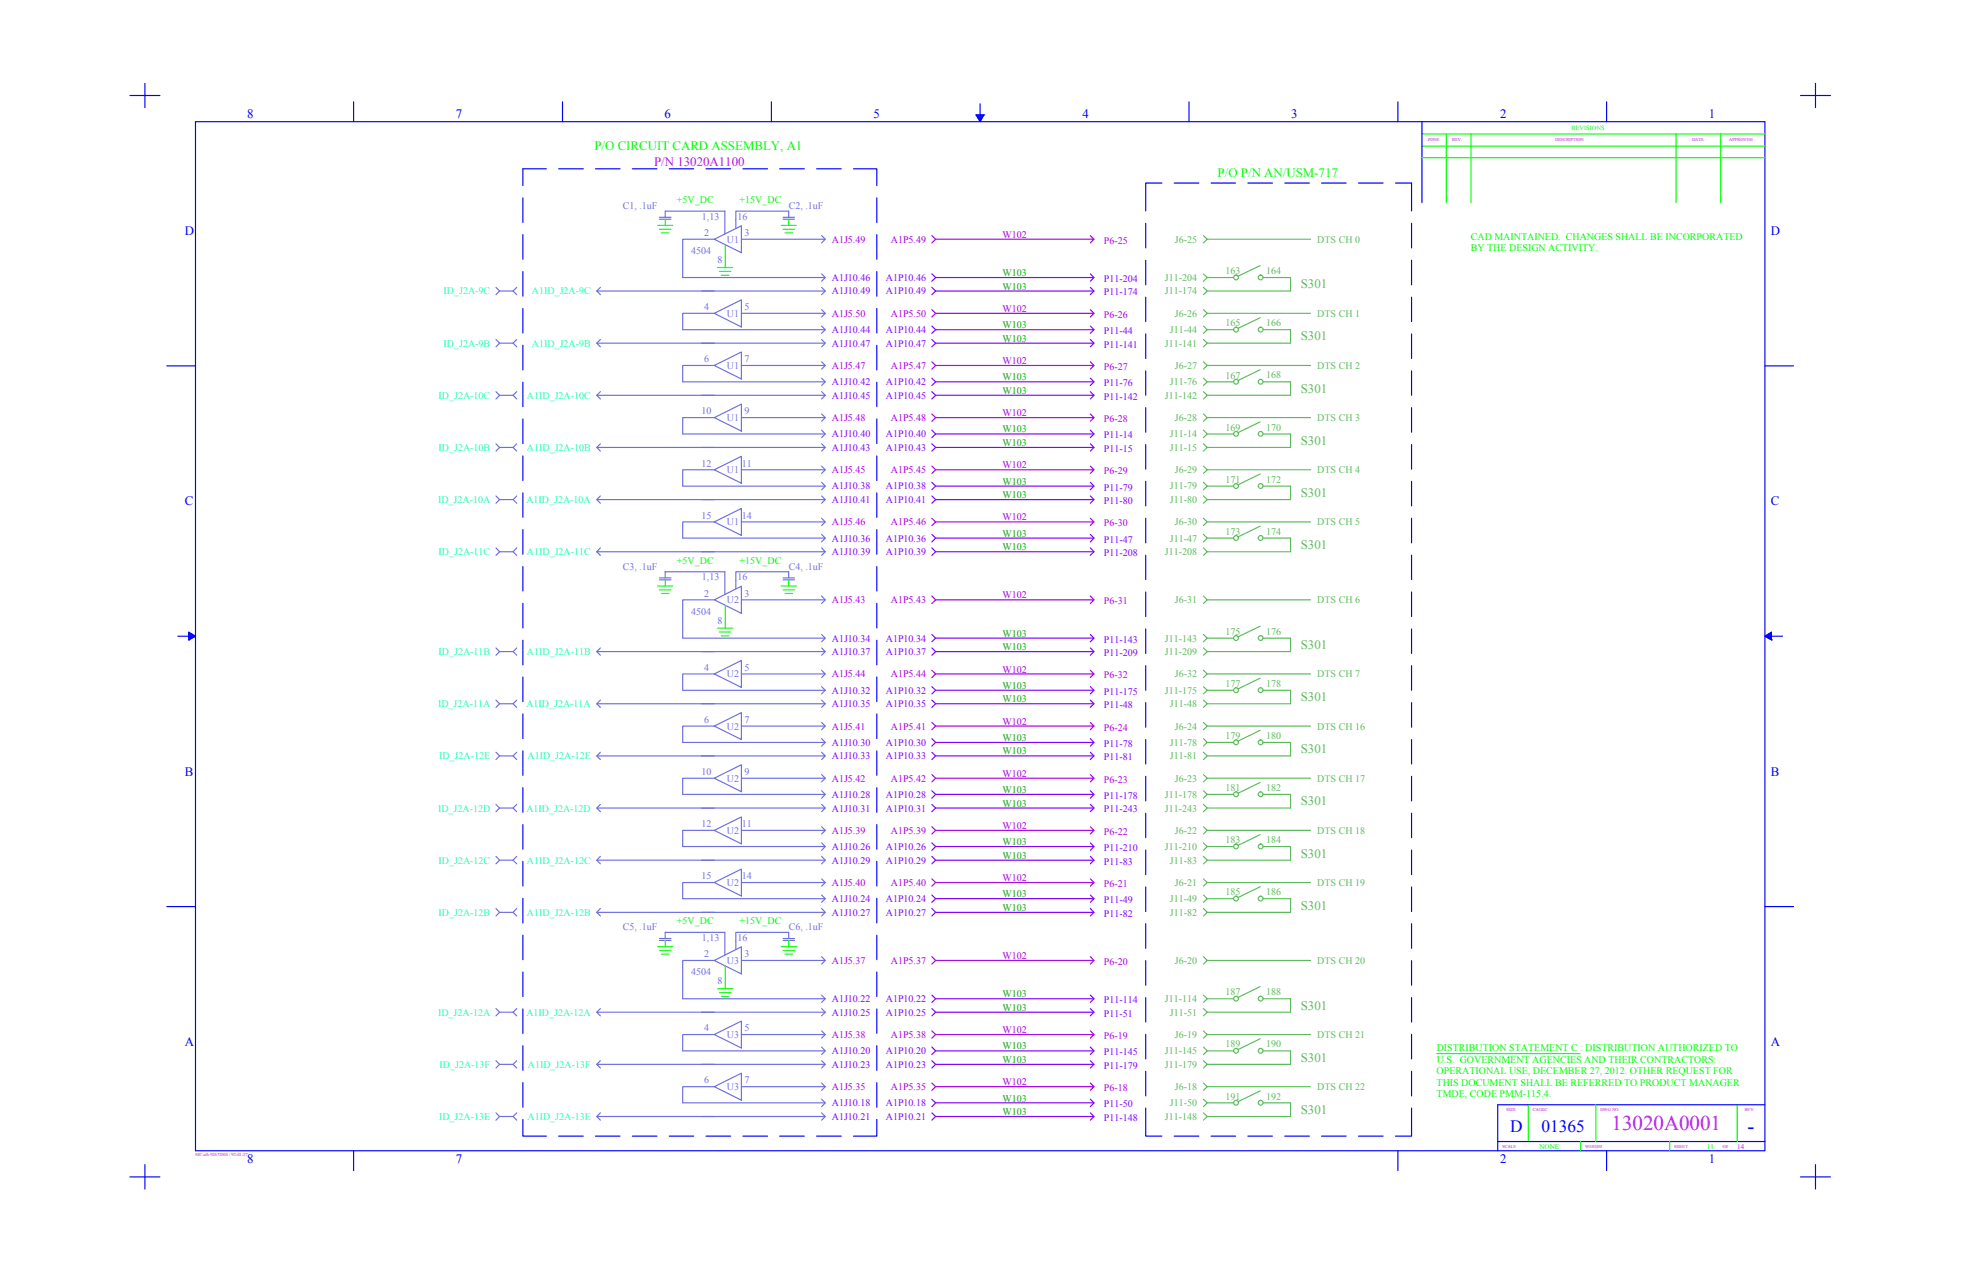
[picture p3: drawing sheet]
<svg xmlns="http://www.w3.org/2000/svg" width="432mm" height="279mm" viewBox="0 0 432 279" stroke-linecap="round" stroke-linejoin="round" font-family="sans-serif">
<!-- layer: Layout -->
<g fill="none" stroke="#00f" stroke-width=".25">
<path d="M31.9 18.3v5.4M399.6 18.3v5.4M28.6 21h6.6M43 26.8h345.4v226.4h-345.4zM77.8 22.4v4.4M123.8 22.4v4.4M169.8 22.4v4.4M214.8 25.3h1.7l-.8 1.5zM214.9 25.3l1 1.1M215.1 25.3l.9 .9M215.2 25.8l.6 .7M215.3 25.3l.8 .7"/>
<path d="M215.5 26.4l.2 .3M215.6 25.3l.6 .6M215.7 22.8v2.5M215.8 25.3l.5 .5M216 25.3l.3 .3M216.3 25.3l.1 .2M216.5 25.3h.1M261.7 22.4v4.4M307.7 22.4v4.4M312.9 26.8v17.8M353.6 22.4v4.4M396.3 21h6.6"/>
<path d="M36.7 80.5h6.3M388.4 80.5h6.3M39.1 140h2.4M41.5 139.1l1.5 .9-1.5 .8zM41.5 139.8l.7 .6M41.5 139.6l.8 .7M41.5 139.3l1 1M41.5 139.1l1.1 1.1M42.1 139.4l.7 .7M42.7 139.8l.2 .2M388.4 140l1.5-.9v1.7zM388.7 139.8l-.2 .2"/>
<path d="M389.3 139.4l-.7 .7M389.9 140h2.4M389.9 139.8l-.6 .6M389.9 139.6l-.8 .7M389.9 139.3l-1 1M389.9 139.1l-1.1 1.1M41.5 140.8h.1M41.5 140.5l.2 .2M41.5 140.3l.4 .3M41.5 140.1l.5 .4M389.9 140.8h.1M389.9 140.5l-.2 .2"/>
<path d="M389.9 140.3l-.3 .3M389.9 140.1l-.5 .4M36.7 199.4h6.3M388.4 199.4h6.3M28.6 258.9h6.6M31.9 256.2v5.4M77.8 253.2v4.3M307.7 253.2v4.3M329.6 251.1h58.8M353.6 253.2v4.3M388.4 243h-58.8v10.2M396.3 258.9h6.6"/>
<path d="M399.6 256.2v5.4"/>
</g>
<g fill="none" stroke="#0f0" stroke-width=".25">
<path d="M312.9 29.5h75.4M312.9 32.1h75.5M312.9 34.7h75.5M318.3 29.5v15.1M323.7 29.4v15.2M368.9 29.4v15.2M378.7 29.4v15.2M316.2 231.8h31.5M336.4 243v8.1M347.9 251.1v2.1M351.2 243v8.1M367.5 251.1v2.1"/>
<path d="M382.3 243v8.1"/>
</g>
<!-- layer: Asset Outline -->
<g fill="none" stroke="#00f" stroke-width=".25">
<path d="M120.2 37.1h-5.1v3.7M123 37.1h5.4M131 37.1h5.5M139.2 37.1h5.4M147.3 37.1h5.4M155.4 37.1h5.4M163.5 37.1h5.4M171.6 37.1h5.4M179.7 37.1h5.4M187.8 37.1h5.2v3.7M115.1 43.5v5.5M115.1 51.6v5.4"/>
<path d="M115.1 59.7v5.5M193 43.5v5.5M193 51.6v5.4M193 59.7v5.5M252.2 49.1v5.4M252.2 57.2v5.5M255.7 40.3h-3.5v6.1M258.4 40.3h5.4M266.5 40.3h5.4M274.6 40.3h5.4M282.8 40.3h5.4M290.8 40.3h5.5"/>
<path d="M299 40.3h5.4M307.1 40.3h3.6v6.1M310.7 49.1v5.4M310.7 57.2v5.5M115.1 67.9v5.4M115.1 76v5.4M193 67.9v5.4M193 76v5.4M252.2 65.4v5.4M252.2 73.5v5.4M310.7 65.4v5.4M310.7 73.5v5.4"/>
<path d="M115.1 84.1v5.4M115.1 92.2v5.4M193 84.1v5.4M193 92.2v5.4M252.2 81.6v5.4M252.2 89.7v5.4M252.2 97.8v5.4M310.7 81.6v5.4M310.7 89.7v5.4M310.7 97.8v5.4M115.1 100.3v5.4M115.1 108.4v5.4"/>
<path d="M115.1 116.5v5.4M193 100.3v5.4M193 108.4v5.4M193 116.5v5.4M252.2 105.9v5.4M252.2 114v5.4M310.7 105.9v5.4M310.7 114v5.4M115.1 124.6v5.4M115.1 132.7v5.4M193 124.6v5.4M193 132.7v5.4"/>
<path d="M252.2 122.1v5.4M252.2 130.2v5.5M252.2 138.4v5.4M310.7 122.1v5.4M310.7 130.2v5.5M310.7 138.4v5.4M115.1 140.9v5.4M115.1 148.9v5.5M115.1 157.1v5.4M193 140.9v5.4M193 148.9v5.5M193 157.1v5.4"/>
<path d="M252.2 146.4v5.5M252.2 154.6v5.4M310.7 146.4v5.5M310.7 154.6v5.4M115.1 165.2v5.4M115.1 173.3v5.4M193 165.2v5.4M193 173.3v5.4M252.2 162.7v5.4M252.2 170.8v5.4M252.2 178.9v5.4M310.7 162.7v5.4"/>
<path d="M310.7 170.8v5.4M310.7 178.9v5.4M115.1 181.4v5.4M115.1 189.5v5.4M115.1 197.6v5.4M193 181.4v5.4M193 189.5v5.4M193 197.6v5.4M252.2 187v5.4M252.2 195.1v5.4M310.7 187v5.4M310.7 195.1v5.4"/>
<path d="M115.1 205.8v5.3M115.1 213.8v5.5M193 205.8v5.3M193 213.8v5.5M252.2 203.2v5.4M252.2 211.3v5.5M252.2 219.5v5.3M310.7 203.2v5.4M310.7 211.3v5.5M310.7 219.5v5.3M115.1 222v5.3M115.1 230.1v5.4"/>
<path d="M115.1 238.2v5.4M193 222v5.3M193 230.1v5.4M193 238.2v5.4M252.2 227.6v5.4M252.2 235.7v5.4M310.7 227.6v5.4M310.7 235.7v5.4M115.1 246.3v3.7h5.1M123 250h5.4M131 250h5.5M139.2 250h5.4"/>
<path d="M147.3 250h5.4M155.4 250h5.4M163.5 250h5.4M171.6 250h5.4M179.7 250h5.4M193 246.3v3.7h-5.2M252.2 243.8v6.2h3.5M258.4 250h5.4M266.5 250h5.4M274.6 250h5.4M282.8 250h5.4M290.8 250h5.5"/>
<path d="M299 250h5.4M310.7 243.8v6.2h-3.6"/>
</g>
<!-- layer: PWB -->
<g fill="none" stroke="#0f0" stroke-width=".25">
<path d="M144.8 49.6h3.3M145.1 50.4h2.6M145.6 51.2h1.6M146.4 48.2v1.4M157.9 58.9h3.4M158.3 59.7h2.5M159.6 53.8v5.1M171.9 49.6h3.4M172.4 50.4h2.5M172.8 51.2h1.6M173.6 48.2v1.4M158.8 60.6h1.6"/>
<path d="M144.8 128.9h3.3M145.1 129.8h2.6M145.6 130.6h1.6M146.4 127.6v1.3M157.9 138.2h3.4M158.3 139h2.5M158.8 139.9h1.6M159.6 133.2v5M171.9 128.9h3.4M172.4 129.8h2.5M172.8 130.6h1.6M173.6 127.6v1.3"/>
<path d="M144.8 208.3h3.3M145.1 209.1h2.6M145.6 209.9h1.6M146.4 206.9v1.4M157.9 217.5h3.4M158.3 218.4h2.5M158.8 219.2h1.6M159.6 212.5v5M171.9 208.3h3.4M172.4 209.1h2.5M172.8 209.9h1.6M173.6 206.9v1.4"/>
</g>
<g fill="none" stroke="#6e6edd" stroke-width=".25">
<path d="M145.1 48.2h2.6M145.1 47.8h2.6M146.4 47.8v-1.3h13.1v5M157.2 52.6l6-2.9v5.9zM157.2 52.6h-6.9v8.5h31.3M163.2 52.6h18.4M172.4 48.2h2.5M172.4 47.8h2.5M173.6 47.8v-1.3h-11.7v3.8M180.8 51.8l.8 .8-.8 .8M109.1 63.2l.9 .8-.9 .8M109.1 74.7l.9 .8-.9 .8"/>
<path d="M110 64h2.9M110 75.5h2.9M113.7 63.2l-.8 .8 .8 .8M113.7 74.7l-.8 .8 .8 .8M131.3 64h50.3M131.3 75.5h50.3M132.1 63.2l-.8 .8 .8 .8M132.1 74.7l-.8 .8 .8 .8M157.2 68.9l6-2.9v5.9zM157.2 68.9h-6.9v3.6h31.3M163.2 68.9h18.4M180.8 68.1l.8 .8-.8 .8"/>
<path d="M180.8 79.6l.8 .8-.8 .8M180.8 63.2l.8 .8-.8 .8M180.8 60.3l.8 .8-.8 .8M180.8 74.7l.8 .8-.8 .8M180.8 71.7l.8 .8-.8 .8M109.1 86.2l.9 .8-.9 .8M109.1 97.6l.9 .8-.9 .8M110 87h2.9M110 98.4h2.9M113.7 86.2l-.8 .8 .8 .8M113.7 97.6l-.8 .8 .8 .8M131.3 87h50.3"/>
<path d="M131.3 98.4h50.3M132.1 86.2l-.8 .8 .8 .8M132.1 97.6l-.8 .8 .8 .8M157.2 80.4l6-3v6zM157.2 91.9l6-3v5.9zM157.2 91.9h-6.9v3.6h31.3M157.2 80.4h-6.9v3.6h31.3M163.2 80.4h18.4M163.2 91.9h18.4M180.8 91.1l.8 .8-.8 .8M180.8 86.2l.8 .8-.8 .8M180.8 83.2l.8 .8-.8 .8"/>
<path d="M180.8 97.6l.8 .8-.8 .8M180.8 94.6l.8 .9-.8 .8M109.1 109.1l.9 .8-.9 .8M110 109.9h2.9M113.7 109.1l-.8 .8 .8 .8M131.3 109.9h50.3M132.1 109.1l-.8 .8 .8 .8M157.2 103.3l6-2.9v5.9zM157.2 114.8l6-2.9v5.9zM157.2 114.8h-6.9v3.6h31.3M157.2 103.3h-6.9v3.6h31.3M163.2 103.3h18.4"/>
<path d="M163.2 114.8h18.4M180.8 102.5l.8 .8-.8 .9M180.8 114l.8 .8-.8 .8M180.8 109.1l.8 .8-.8 .8M180.8 106.1l.8 .8-.8 .9M180.8 117.6l.8 .8-.8 .8M109.1 120.5l.9 .9-.9 .8M110 121.4h2.9M113.7 120.5l-.8 .9 .8 .8M131.3 121.4h50.3M132.1 120.5l-.8 .9 .8 .8M145.1 127.6h2.6"/>
<path d="M145.1 127.1h2.6M146.4 127.1v-1.3h13.1v5M157.2 132l6-3v5.9zM157.2 132h-6.9v8.4h31.3M163.2 132h18.4M172.4 127.6h2.5M172.4 127.1h2.5M173.6 127.1v-1.3h-11.7v3.8M180.8 120.5l.8 .9-.8 .8M180.8 131.1l.8 .9-.8 .8M180.8 139.6l.8 .8-.8 .8M109.1 142.6l.9 .8-.9 .8"/>
<path d="M109.1 154l.9 .8-.9 .8M110 143.4h2.9M110 154.8h2.9M113.7 142.6l-.8 .8 .8 .8M113.7 154l-.8 .8 .8 .8M131.3 143.4h50.3M131.3 154.8h50.3M132.1 142.6l-.8 .8 .8 .8M132.1 154l-.8 .8 .8 .8M157.2 148.3l6-3v5.9zM157.2 159.7l6-2.9v5.9zM157.2 159.7h-6.9v3.6h31.3"/>
<path d="M157.2 148.3h-6.9v3.6h31.3M163.2 148.3h18.4M163.2 159.7h18.4M180.8 147.5l.8 .8-.8 .8M180.8 158.9l.8 .8-.8 .8M180.8 142.6l.8 .8-.8 .8M180.8 154l.8 .8-.8 .8M180.8 151.1l.8 .8-.8 .8M109.1 165.5l.9 .8-.9 .8M109.1 177l.9 .8-.9 .8M110 166.3h2.9M110 177.8h2.9"/>
<path d="M113.7 165.5l-.8 .8 .8 .8M113.7 177l-.8 .8 .8 .8M131.3 166.3h50.3M131.3 177.8h50.3M132.1 165.5l-.8 .8 .8 .8M132.1 177l-.8 .8 .8 .8M157.2 171.2l6-3v6zM157.2 171.2h-6.9v3.6h31.3M163.2 171.2h18.4M180.8 170.4l.8 .8-.8 .8M180.8 165.5l.8 .8-.8 .8M180.8 162.5l.8 .8-.8 .8"/>
<path d="M180.8 177l.8 .8-.8 .8M180.8 174l.8 .8-.8 .8M109.1 188.4l.9 .8-.9 .8M109.1 199.9l.9 .8-.9 .8M110 189.2h2.9M113.7 188.4l-.8 .8 .8 .8M113.7 199.9l-.8 .8 .8 .8M131.3 189.2h50.3M132.1 188.4l-.8 .8 .8 .8M132.1 199.9l-.8 .8 .8 .8M157.2 182.7l6-3v5.9zM157.2 194.2l6-3v5.9z"/>
<path d="M157.2 194.2h-6.9v3.5h31.3M157.2 182.7h-6.9v3.5h31.3M163.2 182.7h18.4M163.2 194.2h18.4M180.8 181.9l.8 .8-.8 .8M180.8 193.4l.8 .8-.8 .8M180.8 188.4l.8 .8-.8 .8M180.8 185.4l.8 .8-.8 .9M180.8 199.9l.8 .8-.8 .8M180.8 196.9l.8 .8-.8 .8M110 200.7h2.9M131.3 200.7h50.3"/>
<path d="M145.1 206.9h2.6M145.1 206.5h2.6M146.4 206.5v-1.4h13.1v5M157.2 211.3l6-3v6zM157.2 211.3h-6.9v8.4h31.3M163.2 211.3h18.4M172.4 206.9h2.5M172.4 206.5h2.5M173.6 206.5v-1.4h-11.7v3.8M180.8 210.5l.8 .8-.8 .8M180.8 218.9l.8 .8-.8 .8M109.1 221.9l.9 .8-.9 .8"/>
<path d="M109.1 233.4l.9 .8-.9 .8M110 222.7h2.9M110 234.2h2.9M113.7 221.9l-.8 .8 .8 .8M113.7 233.4l-.8 .8 .8 .8M131.3 222.7h50.3M131.3 234.2h50.3M132.1 221.9l-.8 .8 .8 .8M132.1 233.4l-.8 .8 .8 .8M157.2 227.6l6-3v6zM157.2 239.1l6-3v5.9zM157.2 239.1h-6.9v3.5h31.3"/>
<path d="M157.2 227.6h-6.9v3.6h31.3M163.2 227.6h18.4M163.2 239.1h18.4M180.8 226.8l.8 .8-.8 .8M180.8 238.3l.8 .8-.8 .8M180.8 221.9l.8 .8-.8 .8M180.8 233.4l.8 .8-.8 .8M180.8 230.3l.8 .9-.8 .8M109.1 244.8l.9 .8-.9 .8M110 245.6h2.9M113.7 244.8l-.8 .8 .8 .8M131.3 245.6h50.3"/>
<path d="M132.1 244.8l-.8 .8 .8 .8M180.8 244.8l.8 .8-.8 .8M180.8 241.8l.8 .8-.8 .9"/>
</g>
<!-- layer: A1J5 -->
<g fill="none" stroke="#a500dd" stroke-width=".25">
<path d="M205.1 51.8l.8 .8-.8 .8M205.9 52.6h34.9l-.8 .8M240 51.8l.8 .8M205.1 68.1l.8 .8-.8 .8M205.1 79.6l.8 .8-.8 .8M205.9 68.9h34.9l-.8 .8M240 68.1l.8 .8M240 79.6l.8 .8M205.1 91.1l.8 .8-.8 .8M205.9 80.4h34.9l-.8 .8M205.9 91.9h34.9l-.8 .8M240 91.1l.8 .8"/>
<path d="M205.1 102.5l.8 .8-.8 .9M205.1 114l.8 .8-.8 .8M205.9 103.3h34.9l-.8 .9M205.9 114.8h34.9l-.8 .8M240 102.5l.8 .8M240 114l.8 .8M205.1 131.1l.8 .9-.8 .8M205.9 132h34.9l-.8 .8M240 131.1l.8 .9M205.1 147.5l.8 .8-.8 .8M205.1 158.9l.8 .8-.8 .8M205.9 148.3h34.9l-.8 .8"/>
<path d="M205.9 159.7h34.9l-.8 .8M240 147.5l.8 .8M240 158.9l.8 .8M205.1 170.4l.8 .8-.8 .8M205.9 171.2h34.9l-.8 .8M240 170.4l.8 .8M205.1 181.9l.8 .8-.8 .8M205.1 193.4l.8 .8-.8 .8M205.9 182.7h34.9l-.8 .8M205.9 194.2h34.9l-.8 .8M240 181.9l.8 .8M240 193.4l.8 .8"/>
<path d="M205.1 210.5l.8 .8-.8 .8M205.9 211.3h34.9l-.8 .8M240 210.5l.8 .8M205.1 226.8l.8 .8-.8 .8M205.1 238.3l.8 .8-.8 .8M205.9 227.6h34.9l-.8 .8M205.9 239.1h34.9l-.8 .8M240 226.8l.8 .8M240 238.3l.8 .8"/>
</g>
<!-- layer: Viper Asset -->
<g fill="none" stroke="#5cb85c" stroke-width=".25">
<path d="M264.9 51.8l.8 .8-.8 .8M265.7 52.6h22.7M277.3 58.4l-4.8 2.4M264.9 68.1l.8 .8-.8 .8M264.9 79.6l.8 .8-.8 .8M264.9 63.2l.8 .8-.8 .8M264.9 60.3l.8 .8-.8 .8M264.9 74.7l.8 .8-.8 .8M264.9 71.7l.8 .8-.8 .8M265.7 68.9h22.7M265.7 61.1h5.8M265.7 72.5h5.8"/>
<path d="M277.3 69.9l-4.8 2.3M278 61.1h6v2.9h-18.3M278 72.5h6v3h-18.3M264.9 91.1l.8 .8-.8 .8M264.9 86.2l.8 .8-.8 .8M264.9 83.2l.8 .8-.8 .8M264.9 97.6l.8 .8-.8 .8M264.9 94.6l.8 .9-.8 .8M265.7 80.4h22.7M265.7 91.9h22.7M265.7 84h5.8M265.7 95.5h5.8"/>
<path d="M277.3 81.3l-4.8 2.4M277.3 92.8l-4.8 2.4M278 84h6v3h-18.3M278 95.5h6v2.9h-18.3M264.9 102.5l.8 .8-.8 .9M264.9 114l.8 .8-.8 .8M264.9 109.1l.8 .8-.8 .8M264.9 106.1l.8 .8-.8 .9M264.9 117.6l.8 .8-.8 .8M265.7 103.3h22.7M265.7 114.8h22.7M265.7 106.9h5.8"/>
<path d="M265.7 118.4h5.8M277.3 104.3l-4.8 2.4M277.3 115.8l-4.8 2.3M278 106.9h6v3h-18.3M278 118.4h6v3h-18.3M264.9 120.5l.8 .9-.8 .8M264.9 131.1l.8 .9-.8 .8M264.9 139.6l.8 .8-.8 .8M265.7 132h22.7M277.3 137.8l-4.8 2.3M264.9 147.5l.8 .8-.8 .8M264.9 158.9l.8 .8-.8 .8"/>
<path d="M264.9 142.6l.8 .8-.8 .8M264.9 154l.8 .8-.8 .8M264.9 151.1l.8 .8-.8 .8M265.7 148.3h22.7M265.7 159.7h22.7M265.7 140.4h5.8M265.7 151.9h5.8M277.3 149.2l-4.8 2.4M278 140.4h6v3h-18.3M278 151.9h6v2.9h-18.3M264.9 170.4l.8 .8-.8 .8M264.9 165.5l.8 .8-.8 .8"/>
<path d="M264.9 162.5l.8 .8-.8 .8M264.9 177l.8 .8-.8 .8M264.9 174l.8 .8-.8 .8M265.7 171.2h22.7M265.7 163.3h5.8M265.7 174.8h5.8M277.3 160.7l-4.8 2.3M277.3 172.1l-4.8 2.4M278 163.3h6v3h-18.3M278 174.8h6v3h-18.3M264.9 181.9l.8 .8-.8 .8M264.9 193.4l.8 .8-.8 .8"/>
<path d="M264.9 188.4l.8 .8-.8 .8M264.9 185.4l.8 .8-.8 .9M264.9 199.9l.8 .8-.8 .8M264.9 196.9l.8 .8-.8 .8M265.7 182.7h22.7M265.7 194.2h22.7M265.7 186.2h5.8M265.7 197.7h5.8M277.3 183.6l-4.8 2.4M277.3 195.1l-4.8 2.4M278 186.2h6v3h-18.3M278 197.7h6v3h-18.3"/>
<path d="M264.9 210.5l.8 .8-.8 .8M264.9 218.9l.8 .8-.8 .8M265.7 211.3h22.7M265.7 219.7h5.8M277.3 217.1l-4.8 2.3M278 219.7h6v3h-18.3M264.9 226.8l.8 .8-.8 .8M264.9 238.3l.8 .8-.8 .8M264.9 221.9l.8 .8-.8 .8M264.9 233.4l.8 .8-.8 .8M264.9 230.3l.8 .9-.8 .8M265.7 227.6h22.7"/>
<path d="M265.7 239.1h22.7M265.7 231.2h5.8M277.3 228.5l-4.8 2.4M278 231.2h6v3h-18.3M264.9 244.8l.8 .8-.8 .8M264.9 241.8l.8 .8-.8 .9M265.7 242.6h5.8M277.3 240l-4.8 2.4M278 242.6h6v3h-18.3"/>
<circle cx="272" cy="61" r=".53"/>
<circle cx="272" cy="72.5" r=".53"/>
<circle cx="277.4" cy="61" r=".53"/>
<circle cx="277.4" cy="72.5" r=".53"/>
<circle cx="272" cy="84" r=".53"/>
<circle cx="272" cy="95.5" r=".53"/>
<circle cx="277.4" cy="84" r=".53"/>
<circle cx="277.4" cy="95.5" r=".53"/>
<circle cx="272" cy="106.9" r=".53"/>
<circle cx="272" cy="118.4" r=".53"/>
<circle cx="277.4" cy="118.4" r=".53"/>
<circle cx="277.4" cy="106.9" r=".53"/>
<circle cx="272" cy="140.4" r=".53"/>
<circle cx="272" cy="151.8" r=".53"/>
<circle cx="277.4" cy="140.4" r=".53"/>
<circle cx="277.4" cy="151.8" r=".53"/>
<circle cx="272" cy="174.7" r=".53"/>
<circle cx="272" cy="163.3" r=".53"/>
<circle cx="277.4" cy="163.3" r=".53"/>
<circle cx="277.4" cy="174.7" r=".53"/>
<circle cx="272" cy="186.2" r=".53"/>
<circle cx="272" cy="197.7" r=".53"/>
<circle cx="277.4" cy="186.2" r=".53"/>
<circle cx="277.4" cy="197.7" r=".53"/>
<circle cx="272" cy="219.7" r=".53"/>
<circle cx="277.4" cy="219.7" r=".53"/>
<circle cx="272" cy="231.2" r=".53"/>
<circle cx="277.4" cy="231.2" r=".53"/>
<circle cx="272" cy="242.6" r=".53"/>
<circle cx="277.4" cy="242.6" r=".53"/>
</g>
<!-- layer: A1J10 -->
<g fill="none" stroke="#7f00ff" stroke-width=".25">
<path d="M205.1 63.2l.8 .8h34.9M205.1 60.3l.8 .8h34.9M205.1 74.7l.8 .8h34.9M205.1 71.7l.8 .8h34.9M205.9 64l-.8 .8M205.9 61.1l-.8 .8M205.9 75.5l-.8 .8M205.9 72.5l-.8 .8M240 60.3l.8 .8-.8 .8M240 63.2l.8 .8-.8 .8M240 71.7l.8 .8-.8 .8M240 74.7l.8 .8-.8 .8"/>
<path d="M205.1 86.2l.8 .8h34.9M205.1 83.2l.8 .8h34.9M205.1 97.6l.8 .8h34.9M205.1 94.6l.8 .9h34.9M205.9 87l-.8 .8M205.9 84l-.8 .8M205.9 98.4l-.8 .8M205.9 95.5l-.8 .8M240 83.2l.8 .8-.8 .8M240 86.2l.8 .8-.8 .8M240 94.6l.8 .9-.8 .8M240 97.6l.8 .8-.8 .8"/>
<path d="M205.1 109.1l.8 .8h34.9M205.1 106.1l.8 .8h34.9M205.1 117.6l.8 .8h34.9M205.9 109.9l-.8 .8M205.9 106.9l-.8 .9M205.9 118.4l-.8 .8M240 106.1l.8 .8-.8 .9M240 109.1l.8 .8-.8 .8M240 117.6l.8 .8-.8 .8M205.1 120.5l.8 .9h34.9M205.1 139.6l.8 .8h34.9M205.9 121.4l-.8 .8"/>
<path d="M240 120.5l.8 .9-.8 .8M240 139.6l.8 .8-.8 .8M205.1 142.6l.8 .8h34.9M205.1 154l.8 .8h34.9M205.1 151.1l.8 .8h34.9M205.9 143.4l-.8 .8M205.9 140.4l-.8 .8M205.9 154.8l-.8 .8M205.9 151.9l-.8 .8M240 142.6l.8 .8-.8 .8M240 151.1l.8 .8-.8 .8M240 154l.8 .8-.8 .8"/>
<path d="M205.1 165.5l.8 .8h34.9M205.1 162.5l.8 .8h34.9M205.1 177l.8 .8h34.9M205.1 174l.8 .8h34.9M205.9 166.3l-.8 .8M205.9 163.3l-.8 .8M205.9 177.8l-.8 .8M205.9 174.8l-.8 .8M240 162.5l.8 .8-.8 .8M240 165.5l.8 .8-.8 .8M240 174l.8 .8-.8 .8M240 177l.8 .8-.8 .8"/>
<path d="M205.1 188.4l.8 .8h34.9M205.1 185.4l.8 .8h34.9M205.1 199.9l.8 .8h34.9M205.1 196.9l.8 .8h34.9M205.9 189.2l-.8 .8M205.9 186.2l-.8 .9M205.9 197.7l-.8 .8M240 185.4l.8 .8-.8 .9M240 188.4l.8 .8-.8 .8M240 196.9l.8 .8-.8 .8M240 199.9l.8 .8-.8 .8M205.1 218.9l.8 .8h34.9"/>
<path d="M205.9 200.7l-.8 .8M205.9 219.7l-.8 .8M240 218.9l.8 .8-.8 .8M205.1 221.9l.8 .8h34.9M205.1 233.4l.8 .8h34.9M205.1 230.3l.8 .9h34.9M205.9 222.7l-.8 .8M205.9 234.2l-.8 .8M205.9 231.2l-.8 .8M240 221.9l.8 .8-.8 .8M240 230.3l.8 .9-.8 .8M240 233.4l.8 .8-.8 .8"/>
<path d="M205.1 244.8l.8 .8h34.9M205.1 241.8l.8 .8h34.9M205.9 245.6l-.8 .8M205.9 242.6l-.8 .9M240 241.8l.8 .8-.8 .9M240 244.8l.8 .8-.8 .8"/>
</g>
<text font-size="4.6" fill="#f0f" x="354.7" y="248.6">13020A0001</text>
<text font-size="4.6" fill="#00f" x="384.6" y="249.4">-</text>
<g font-size="3.8" fill="#00f">
<text x="332.3" y="248.9">D</text>
<text x="339.3" y="248.9">01365</text>
</g>
<g font-size="2.8" fill="#00f">
<text x="54.4" y="26">8</text>
<text x="100.3" y="26">7</text>
<text x="146.3" y="26">6</text>
<text x="192.2" y="26">5</text>
<text x="238.2" y="26">4</text>
<text x="284.2" y="26">3</text>
<text x="330.1" y="26">2</text>
<text x="376.1" y="26">1</text>
<text x="40.7" y="51.7">D</text>
<text x="389.7" y="51.7">D</text>
<text x="40.7" y="111.2">C</text>
<text x="389.7" y="111.2">C</text>
<text x="40.7" y="170.7">B</text>
<text x="389.7" y="170.7">B</text>
<text x="40.7" y="230.1">A</text>
<text x="389.7" y="230.1">A</text>
<text x="54.4" y="255.8">8</text>
<text x="100.3" y="255.8">7</text>
<text x="330.1" y="255.8">2</text>
<text x="376.1" y="255.8">1</text>
</g>
<g font-size="2.8" fill="#0f0">
<text x="130.8" y="32.9">P/O CIRCUIT CARD ASSEMBLY, A1</text>
<text x="268" y="38.8">P/O P/N AN/USM-717</text>
</g>
<text font-size="2.8" fill="#f0f" x="143.9" y="36.4">P/N 13020A1100</text>
<g font-size="2.8" fill="#5cb85c">
<text x="286.3" y="63.4">S301</text>
<text x="286.3" y="74.9">S301</text>
<text x="286.3" y="86.4">S301</text>
<text x="286.3" y="97.8">S301</text>
<text x="286.3" y="109.3">S301</text>
<text x="286.3" y="120.8">S301</text>
<text x="286.3" y="142.8">S301</text>
<text x="286.3" y="154.2">S301</text>
<text x="286.3" y="165.7">S301</text>
<text x="286.3" y="177.2">S301</text>
<text x="286.3" y="188.7">S301</text>
<text x="286.3" y="200.1">S301</text>
<text x="286.3" y="222.1">S301</text>
<text x="286.3" y="233.6">S301</text>
<text x="286.3" y="245">S301</text>
</g>
<g font-size="2.2" fill="#6e6edd">
<text x="137" y="46">C1, .1uF</text>
<text x="173.6" y="46">C2, .1uF</text>
<text x="154.5" y="48.4">1,13</text>
<text x="155" y="51.9">2</text>
<text x="160" y="53.4">U1</text>
<text x="162.3" y="48.3">16</text>
<text x="163.8" y="51.9">3</text>
<text x="152.1" y="56">4504</text>
<text x="157.9" y="57.8">8</text>
<text x="155" y="68.2">4</text>
<text x="160" y="69.7">U1</text>
<text x="163.8" y="68.2">5</text>
<text x="155" y="79.7">6</text>
<text x="160" y="81.2">U1</text>
<text x="163.8" y="79.7">7</text>
<text x="154.4" y="91.2">10</text>
<text x="160" y="92.6">U1</text>
<text x="163.8" y="91.2">9</text>
<text x="154.4" y="102.6">12</text>
<text x="160" y="104.1">U1</text>
<text x="163.3" y="102.6">11</text>
<text x="154.4" y="114.1">15</text>
<text x="160" y="115.6">U1</text>
<text x="163.3" y="114.1">14</text>
<text x="137" y="125.3">C3, .1uF</text>
<text x="173.6" y="125.3">C4, .1uF</text>
<text x="154.5" y="127.7">1,13</text>
<text x="155" y="131.2">2</text>
<text x="162.3" y="127.6">16</text>
<text x="163.8" y="131.2">3</text>
<text x="152.1" y="135.3">4504</text>
<text x="157.9" y="137.2">8</text>
<text x="160" y="132.7">U2</text>
<text x="155" y="147.5">4</text>
<text x="160" y="149">U2</text>
<text x="163.8" y="147.5">5</text>
<text x="155" y="159">6</text>
<text x="160" y="160.5">U2</text>
<text x="163.8" y="159">7</text>
<text x="154.4" y="170.5">10</text>
<text x="160" y="172">U2</text>
<text x="163.8" y="170.5">9</text>
<text x="154.4" y="182">12</text>
<text x="160" y="183.4">U2</text>
<text x="163.3" y="182">11</text>
<text x="154.4" y="193.4">15</text>
<text x="160" y="194.9">U2</text>
<text x="163.3" y="193.4">14</text>
<text x="137" y="204.7">C5, .1uF</text>
<text x="154.5" y="207">1,13</text>
<text x="162.3" y="207">16</text>
<text x="173.6" y="204.7">C6, .1uF</text>
<text x="152.1" y="214.6">4504</text>
<text x="155" y="210.5">2</text>
<text x="160" y="212">U3</text>
<text x="163.8" y="210.5">3</text>
<text x="157.9" y="216.5">8</text>
<text x="155" y="226.9">4</text>
<text x="163.8" y="226.9">5</text>
<text x="160" y="228.4">U3</text>
<text x="155" y="238.4">6</text>
<text x="160" y="239.8">U3</text>
<text x="163.8" y="238.4">7</text>
</g>
<g font-size="2.2" fill="#0f0">
<text x="149" y="44.7">+5V_DC</text>
<text x="162.8" y="44.7">+15V_DC</text>
<text x="323.7" y="52.8">CAD MAINTAINED. CHANGES SHALL BE INCORPORATED</text>
<text x="323.7" y="55.3">BY THE DESIGN ACTIVITY.</text>
<text x="149" y="124">+5V_DC</text>
<text x="162.8" y="124">+15V_DC</text>
<text x="149" y="203.3">+5V_DC</text>
<text x="162.8" y="203.3">+15V_DC</text>
<text x="316.2" y="231.3">DISTRIBUTION STATEMENT C : DISTRIBUTION AUTHORIZED TO</text>
<text x="316.2" y="233.9">U.S. GOVERNMENT AGENCIES AND THEIR CONTRACTORS:</text>
<text x="316.2" y="236.4">OPERATIONAL USE, DECEMBER 27, 2012. OTHER REQUEST FOR</text>
<text x="316.2" y="238.9">THIS DOCUMENT SHALL BE REFERRED TO PRODUCT MANAGER</text>
<text x="316.2" y="241.4">TMDE, CODE PMM-115.4.</text>
</g>
<g font-size="2.2" fill="#a500dd">
<text x="183.1" y="53.4">A1J5.49</text>
<text x="196.1" y="53.4">A1P5.49</text>
<text x="220.6" y="52.3">W102</text>
<text x="243" y="53.6">P6-25</text>
<text x="183.1" y="69.7">A1J5.50</text>
<text x="196.1" y="69.7">A1P5.50</text>
<text x="220.6" y="68.6">W102</text>
<text x="243" y="69.9">P6-26</text>
<text x="183.1" y="81.2">A1J5.47</text>
<text x="196.1" y="81.2">A1P5.47</text>
<text x="220.6" y="80.1">W102</text>
<text x="243" y="81.4">P6-27</text>
<text x="183.1" y="92.6">A1J5.48</text>
<text x="196.1" y="92.6">A1P5.48</text>
<text x="220.6" y="91.5">W102</text>
<text x="243" y="92.9">P6-28</text>
<text x="183.1" y="104.1">A1J5.45</text>
<text x="196.1" y="104.1">A1P5.45</text>
<text x="220.6" y="103">W102</text>
<text x="243" y="104.3">P6-29</text>
<text x="183.1" y="115.6">A1J5.46</text>
<text x="196.1" y="115.6">A1P5.46</text>
<text x="220.6" y="114.5">W102</text>
<text x="243" y="115.8">P6-30</text>
<text x="220.6" y="131.6">W102</text>
<text x="183.1" y="132.7">A1J5.43</text>
<text x="196.1" y="132.7">A1P5.43</text>
<text x="243" y="132.9">P6-31</text>
<text x="183.1" y="149">A1J5.44</text>
<text x="196.1" y="149">A1P5.44</text>
<text x="220.6" y="148">W102</text>
<text x="243" y="149.2">P6-32</text>
<text x="183.1" y="160.5">A1J5.41</text>
<text x="196.1" y="160.5">A1P5.41</text>
<text x="220.6" y="159.4">W102</text>
<text x="243" y="160.7">P6-24</text>
<text x="183.1" y="172">A1J5.42</text>
<text x="196.1" y="172">A1P5.42</text>
<text x="220.6" y="170.9">W102</text>
<text x="243" y="172.2">P6-23</text>
<text x="183.1" y="183.4">A1J5.39</text>
<text x="196.1" y="183.4">A1P5.39</text>
<text x="220.6" y="182.3">W102</text>
<text x="243" y="183.7">P6-22</text>
<text x="183.1" y="194.9">A1J5.40</text>
<text x="196.1" y="194.9">A1P5.40</text>
<text x="220.6" y="193.8">W102</text>
<text x="243" y="195.1">P6-21</text>
<text x="183.1" y="212">A1J5.37</text>
<text x="196.1" y="212">A1P5.37</text>
<text x="220.6" y="211">W102</text>
<text x="243" y="212.3">P6-20</text>
<text x="220.6" y="227.3">W102</text>
<text x="183.1" y="228.4">A1J5.38</text>
<text x="196.1" y="228.4">A1P5.38</text>
<text x="243" y="228.6">P6-19</text>
<text x="183.1" y="239.8">A1J5.35</text>
<text x="196.1" y="239.8">A1P5.35</text>
<text x="220.6" y="238.7">W102</text>
<text x="243" y="240">P6-18</text>
</g>
<g font-size="2.2" fill="#5cb85c">
<text x="258.6" y="53.4">J6-25</text>
<text x="289.9" y="53.4">DTS CH 0</text>
<text x="256.4" y="64.8">J11-174</text>
<text x="256.4" y="61.8">J11-204</text>
<text x="269.7" y="60.3">163</text>
<text x="278.7" y="60.3">164</text>
<text x="258.6" y="69.7">J6-26</text>
<text x="269.7" y="71.8">165</text>
<text x="278.7" y="71.8">166</text>
<text x="289.9" y="69.7">DTS CH 1</text>
<text x="256.4" y="76.3">J11-141</text>
<text x="257.5" y="73.3">J11-44</text>
<text x="258.6" y="81.2">J6-27</text>
<text x="269.7" y="83.3">167</text>
<text x="278.7" y="83.2">168</text>
<text x="289.9" y="81.2">DTS CH 2</text>
<text x="256.4" y="87.7">J11-142</text>
<text x="257.5" y="84.8">J11-76</text>
<text x="258.6" y="92.6">J6-28</text>
<text x="269.7" y="94.7">169</text>
<text x="278.7" y="94.7">170</text>
<text x="289.9" y="92.6">DTS CH 3</text>
<text x="257.5" y="99.2">J11-15</text>
<text x="257.5" y="96.2">J11-14</text>
<text x="257.5" y="107.7">J11-79</text>
<text x="258.6" y="104.1">J6-29</text>
<text x="269.7" y="106.2">171</text>
<text x="278.7" y="106.2">172</text>
<text x="289.9" y="104.1">DTS CH 4</text>
<text x="257.5" y="110.7">J11-80</text>
<text x="257.5" y="119.1">J11-47</text>
<text x="258.6" y="115.6">J6-30</text>
<text x="269.7" y="117.7">173</text>
<text x="278.7" y="117.7">174</text>
<text x="289.9" y="115.6">DTS CH 5</text>
<text x="256.4" y="122.1">J11-208</text>
<text x="258.6" y="132.7">J6-31</text>
<text x="289.9" y="132.7">DTS CH 6</text>
<text x="256.4" y="141.2">J11-143</text>
<text x="269.7" y="139.7">175</text>
<text x="278.7" y="139.7">176</text>
<text x="256.4" y="144.1">J11-209</text>
<text x="258.6" y="149">J6-32</text>
<text x="289.9" y="149">DTS CH 7</text>
<text x="256.4" y="152.6">J11-175</text>
<text x="257.5" y="155.6">J11-48</text>
<text x="269.7" y="151.1">177</text>
<text x="278.7" y="151.1">178</text>
<text x="258.6" y="160.5">J6-24</text>
<text x="289.9" y="160.5">DTS CH 16</text>
<text x="257.5" y="167.1">J11-81</text>
<text x="257.5" y="164.1">J11-78</text>
<text x="269.7" y="162.6">179</text>
<text x="278.7" y="162.6">180</text>
<text x="258.6" y="172">J6-23</text>
<text x="289.9" y="172">DTS CH 17</text>
<text x="256.4" y="178.5">J11-243</text>
<text x="256.4" y="175.5">J11-178</text>
<text x="269.7" y="174">181</text>
<text x="278.7" y="174">182</text>
<text x="258.6" y="183.4">J6-22</text>
<text x="269.7" y="185.5">183</text>
<text x="278.7" y="185.5">184</text>
<text x="289.9" y="183.4">DTS CH 18</text>
<text x="256.4" y="187">J11-210</text>
<text x="257.5" y="190">J11-83</text>
<text x="258.6" y="194.9">J6-21</text>
<text x="269.7" y="197">185</text>
<text x="278.7" y="197">186</text>
<text x="289.9" y="194.9">DTS CH 19</text>
<text x="257.5" y="201.4">J11-82</text>
<text x="257.5" y="198.5">J11-49</text>
<text x="258.6" y="212">J6-20</text>
<text x="289.9" y="212">DTS CH 20</text>
<text x="256.4" y="220.5">J11-114</text>
<text x="269.7" y="219">187</text>
<text x="278.7" y="219">188</text>
<text x="257.5" y="223.4">J11-51</text>
<text x="256.4" y="231.9">J11-145</text>
<text x="258.6" y="228.4">J6-19</text>
<text x="269.7" y="230.4">189</text>
<text x="278.7" y="230.4">190</text>
<text x="289.9" y="228.4">DTS CH 21</text>
<text x="256.4" y="234.9">J11-179</text>
<text x="258.6" y="239.8">J6-18</text>
<text x="289.9" y="239.8">DTS CH 22</text>
<text x="257.5" y="243.4">J11-50</text>
<text x="269.7" y="241.9">191</text>
<text x="278.7" y="241.9">192</text>
<text x="256.4" y="246.4">J11-148</text>
</g>
<g font-size="2.2" fill="#0ff">
<text x="97.6" y="64.8">ID_J2A-9C</text>
<text x="117.1" y="64.8">A1ID_J2A-9C</text>
<text x="97.6" y="76.3">ID_J2A-9B</text>
<text x="117.1" y="76.3">A1ID_J2A-9B</text>
<text x="96.5" y="87.7">ID_J2A-10C</text>
<text x="116" y="87.7">A1ID_J2A-10C</text>
<text x="96.5" y="99.2">ID_J2A-10B</text>
<text x="116" y="99.2">A1ID_J2A-10B</text>
<text x="96.4" y="110.7">ID_J2A-10A</text>
<text x="115.8" y="110.7">A1ID_J2A-10A</text>
<text x="96.5" y="122.1">ID_J2A-11C</text>
<text x="116" y="122.1">A1ID_J2A-11C</text>
<text x="96.5" y="144.1">ID_J2A-11B</text>
<text x="116" y="144.1">A1ID_J2A-11B</text>
<text x="96.4" y="155.6">ID_J2A-11A</text>
<text x="115.8" y="155.6">A1ID_J2A-11A</text>
<text x="96.6" y="167.1">ID_J2A-12E</text>
<text x="116.1" y="167.1">A1ID_J2A-12E</text>
<text x="96.4" y="178.5">ID_J2A-12D</text>
<text x="115.8" y="178.5">A1ID_J2A-12D</text>
<text x="96.5" y="190">ID_J2A-12C</text>
<text x="116" y="190">A1ID_J2A-12C</text>
<text x="96.5" y="201.4">ID_J2A-12B</text>
<text x="116" y="201.4">A1ID_J2A-12B</text>
<text x="96.4" y="223.4">ID_J2A-12A</text>
<text x="115.8" y="223.4">A1ID_J2A-12A</text>
<text x="96.7" y="234.9">ID_J2A-13F</text>
<text x="116.2" y="234.9">A1ID_J2A-13F</text>
<text x="96.6" y="246.4">ID_J2A-13E</text>
<text x="116.1" y="246.4">A1ID_J2A-13E</text>
</g>
<g font-size="2.2" fill="#7f00ff">
<text x="183.1" y="64.8">A1J10.49</text>
<text x="183.1" y="61.8">A1J10.46</text>
<text x="195" y="64.8">A1P10.49</text>
<text x="195" y="61.8">A1P10.46</text>
<text x="243" y="62">P11-204</text>
<text x="243" y="65">P11-174</text>
<text x="183.1" y="76.3">A1J10.47</text>
<text x="183.1" y="73.3">A1J10.44</text>
<text x="195" y="76.3">A1P10.47</text>
<text x="195" y="73.3">A1P10.44</text>
<text x="243" y="73.5">P11-44</text>
<text x="243" y="76.5">P11-141</text>
<text x="183.1" y="87.7">A1J10.45</text>
<text x="183.1" y="84.8">A1J10.42</text>
<text x="195" y="87.7">A1P10.45</text>
<text x="195" y="84.8">A1P10.42</text>
<text x="243" y="85">P11-76</text>
<text x="243" y="87.9">P11-142</text>
<text x="183.1" y="99.2">A1J10.43</text>
<text x="183.1" y="96.2">A1J10.40</text>
<text x="195" y="99.2">A1P10.43</text>
<text x="195" y="96.2">A1P10.40</text>
<text x="243" y="96.4">P11-14</text>
<text x="243" y="99.4">P11-15</text>
<text x="183.1" y="107.7">A1J10.38</text>
<text x="195" y="107.7">A1P10.38</text>
<text x="243" y="107.9">P11-79</text>
<text x="183.1" y="110.7">A1J10.41</text>
<text x="195" y="110.7">A1P10.41</text>
<text x="243" y="110.9">P11-80</text>
<text x="183.1" y="119.1">A1J10.36</text>
<text x="195" y="119.1">A1P10.36</text>
<text x="243" y="119.4">P11-47</text>
<text x="183.1" y="122.1">A1J10.39</text>
<text x="195" y="122.1">A1P10.39</text>
<text x="243" y="122.4">P11-208</text>
<text x="183.1" y="141.2">A1J10.34</text>
<text x="195" y="141.2">A1P10.34</text>
<text x="243" y="141.4">P11-143</text>
<text x="183.1" y="144.1">A1J10.37</text>
<text x="195" y="144.1">A1P10.37</text>
<text x="243" y="144.3">P11-209</text>
<text x="183.1" y="155.6">A1J10.35</text>
<text x="183.1" y="152.6">A1J10.32</text>
<text x="195" y="155.6">A1P10.35</text>
<text x="195" y="152.6">A1P10.32</text>
<text x="243" y="152.8">P11-175</text>
<text x="243" y="155.8">P11-48</text>
<text x="183.1" y="167.1">A1J10.33</text>
<text x="183.1" y="164.1">A1J10.30</text>
<text x="195" y="167.1">A1P10.33</text>
<text x="195" y="164.1">A1P10.30</text>
<text x="243" y="164.3">P11-78</text>
<text x="243" y="167.3">P11-81</text>
<text x="183.1" y="178.5">A1J10.31</text>
<text x="183.1" y="175.5">A1J10.28</text>
<text x="195" y="178.5">A1P10.31</text>
<text x="195" y="175.5">A1P10.28</text>
<text x="243" y="175.8">P11-178</text>
<text x="243" y="178.7">P11-243</text>
<text x="183.1" y="190">A1J10.29</text>
<text x="183.1" y="187">A1J10.26</text>
<text x="195" y="190">A1P10.29</text>
<text x="195" y="187">A1P10.26</text>
<text x="243" y="187.3">P11-210</text>
<text x="243" y="190.2">P11-83</text>
<text x="183.1" y="198.5">A1J10.24</text>
<text x="183.1" y="201.4">A1J10.27</text>
<text x="195" y="201.4">A1P10.27</text>
<text x="195" y="198.5">A1P10.24</text>
<text x="243" y="198.7">P11-49</text>
<text x="243" y="201.7">P11-82</text>
<text x="183.1" y="220.5">A1J10.22</text>
<text x="195" y="220.5">A1P10.22</text>
<text x="243" y="220.7">P11-114</text>
<text x="183.1" y="223.4">A1J10.25</text>
<text x="195" y="223.4">A1P10.25</text>
<text x="243" y="223.7">P11-51</text>
<text x="183.1" y="231.9">A1J10.20</text>
<text x="195" y="231.9">A1P10.20</text>
<text x="243" y="232.2">P11-145</text>
<text x="183.1" y="234.9">A1J10.23</text>
<text x="195" y="234.9">A1P10.23</text>
<text x="243" y="235.1">P11-179</text>
<text x="183.1" y="243.4">A1J10.18</text>
<text x="195" y="243.4">A1P10.18</text>
<text x="243" y="243.6">P11-50</text>
<text x="183.1" y="246.4">A1J10.21</text>
<text x="195" y="246.4">A1P10.21</text>
<text x="243" y="246.6">P11-148</text>
</g>
<g font-size="2.2" fill="#00b800">
<text x="220.6" y="60.7">W103</text>
<text x="220.6" y="63.7">W103</text>
<text x="220.6" y="72.2">W103</text>
<text x="220.6" y="75.2">W103</text>
<text x="220.6" y="83.7">W103</text>
<text x="220.6" y="86.6">W103</text>
<text x="220.6" y="95.1">W103</text>
<text x="220.6" y="98.1">W103</text>
<text x="220.6" y="106.6">W103</text>
<text x="220.6" y="109.6">W103</text>
<text x="220.6" y="118.1">W103</text>
<text x="220.6" y="121">W103</text>
<text x="220.6" y="140.1">W103</text>
<text x="220.6" y="143">W103</text>
<text x="220.6" y="151.5">W103</text>
<text x="220.6" y="154.5">W103</text>
<text x="220.6" y="163">W103</text>
<text x="220.6" y="166">W103</text>
<text x="220.6" y="174.5">W103</text>
<text x="220.6" y="177.4">W103</text>
<text x="220.6" y="185.9">W103</text>
<text x="220.6" y="188.9">W103</text>
<text x="220.6" y="197.4">W103</text>
<text x="220.6" y="200.4">W103</text>
<text x="220.6" y="219.4">W103</text>
<text x="220.6" y="222.3">W103</text>
<text x="220.6" y="230.9">W103</text>
<text x="220.6" y="233.8">W103</text>
<text x="220.6" y="242.3">W103</text>
<text x="220.6" y="245.3">W103</text>
</g>
<g font-size="1.6" fill="#0f0">
<text x="338.8" y="252.7">NONE</text>
<text x="375.6" y="252.7">11</text>
</g>
<text font-size="1.6" fill="#f0f" x="382.3" y="252.7">14</text>
<text font-size="1.4" fill="#0f0" x="345.8" y="28.6">REVISIONS</text>
<g font-size="1" fill="#f00">
<text x="314.2" y="31.1">ZONE</text>
<text x="319.6" y="31.1">REV.</text>
<text x="342.2" y="31.1">DESCRIPTION</text>
<text x="372.4" y="31.1">DATE</text>
<text x="380.6" y="31.1">APPROVED</text>
<text x="331.6" y="244.4">SIZE</text>
<text x="337.4" y="244.4">CAGEC</text>
<text x="352.2" y="244.4">DWG NO.</text>
<text x="384" y="244.4">REV.</text>
<text x="43" y="254.3">MC-alb 92672004 / 92-01-27</text>
<text x="330.6" y="252.5">SCALE</text>
<text x="348.9" y="252.5">WEIGHT</text>
<text x="368.5" y="252.5">SHEET</text>
<text x="379.2" y="252.5">OF</text>
</g>
</svg>
